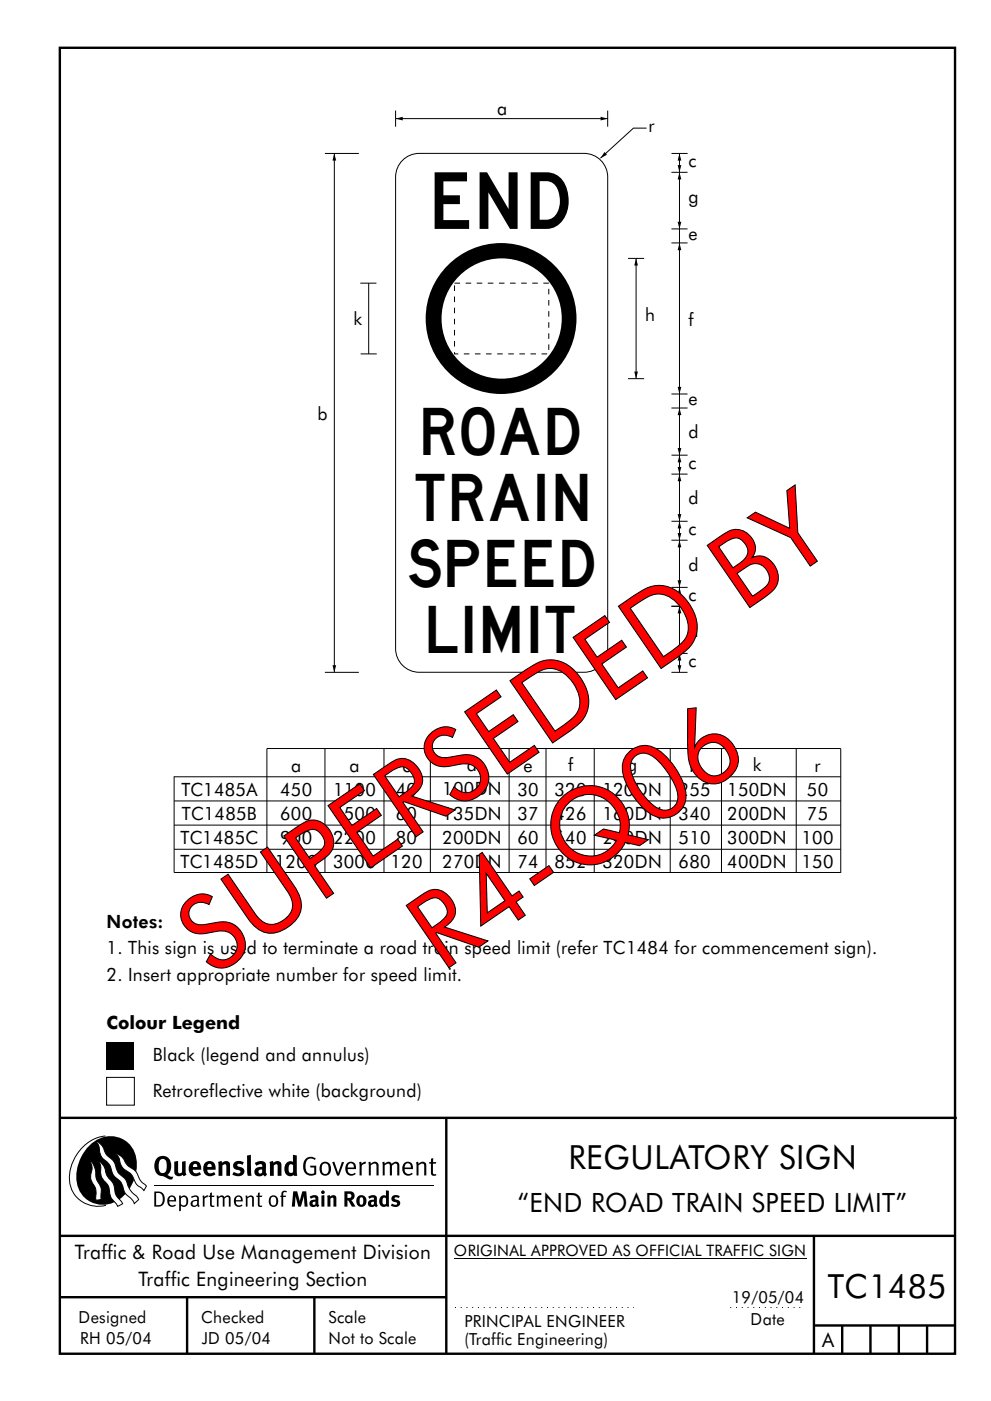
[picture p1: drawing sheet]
<svg xmlns="http://www.w3.org/2000/svg" width="210mm" height="297mm" viewBox="0 0 210 297" stroke-linecap="round" stroke-linejoin="round" font-family="sans-serif">
<g fill="none" stroke="#000" stroke-width=".51">
<path d="M12.7 10.1h189.9v276.9h-189.9zM12.7 237h190.3M94.7 236.9v50.1M12.7 262h190M12.7 275h82M39.7 275v12M66.7 275v12M172.7 262v25M172.7 281h30M178.7 281v6M184.7 281v6M190.7 281v6"/>
<path d="M196.7 281v6"/>
</g>
<path d="M22.4 240.9a9 9 0 0 0-7.4 10.8 6.2 6.2 0 0 0 7.5 3.9M32.7 251.4h59.4M96.3 266.7h74.7" fill="none" stroke="#000" stroke-width=".21"/>
<g fill="#000">
<path d="M19.1 242.7a5.7 5.7 0 0 1 6.5-1.4 5.7 5.7 0 0 1 3.4 5.7 8.6 8.6 0 0 1-6.2 8.4 5.7 5.7 0 0 1-6.5-7.1 9.9 9.9 0 0 1 2.8-5.6z" fill-rule="evenodd"/>
<path d="M37 246.3l.8-.2v2a.46 .46 0 0 0 .2 .7 .46 .46 0 0 0 .6-.3v-2.2l.8-.1v2.3l.2 .6-.6 .3-.2-.3a1.03 1.03 0 0 1-1.2 .2 1.03 1.03 0 0 1-.6-1z" fill-rule="evenodd"/>
<path d="M40.4 246.6a1.64 1.64 0 0 0 0 2.3 1.64 1.64 0 0 0 2.3 .1l-.4-.5a.78 .78 0 0 1-.9 .3 .78 .78 0 0 1-.5-.8h1.8a1.37 1.37 0 0 0-.6-1.6 1.37 1.37 0 0 0-1.7 .2zM41 246.9a.48 .48 0 0 1 .7-.1 .48 .48 0 0 1 .2 .6h-1z" fill-rule="evenodd"/>
<path d="M43.5 246.6a1.65 1.65 0 0 0-.2 2 1.65 1.65 0 0 0 1.9 .7l.5-.3-.3-.5a.78 .78 0 0 1-.9 .3 .78 .78 0 0 1-.5-.8h1.8a1.37 1.37 0 0 0-.6-1.6 1.37 1.37 0 0 0-1.7 .2zM44.1 246.9a.48 .48 0 0 1 .6-.1 .48 .48 0 0 1 .2 .6h-.9z" fill-rule="evenodd"/>
<path d="M46.3 246.4l.7-.3 .1 .4a.95 .95 0 0 1 1-.3 .95 .95 0 0 1 .7 .9v2.2h-.8v-2.3l-.3-.2-.5 .3v2.2h-.8z" fill-rule="evenodd"/>
<path d="M49.7 246.5a1.73 1.73 0 0 1 2-.1l-.2 .6-.6-.2a.42 .42 0 0 0-.6 .3l.2 .2a1.23 1.23 0 0 1 1.4 1 1.47 1.47 0 0 1-2.3 .9l-.3-.1 .3-.6 .7 .3a.47 .47 0 0 0 .7-.3 .87 .87 0 0 0-1-.6l-.4-.2-.1-.4z" fill-rule="evenodd"/>
<path d="M52.4 245l.8-.2 .2 4.5h-.8l-.1-.2z" fill-rule="evenodd"/>
<path d="M54.1 246.6l.3 .6 .3-.2a.62 .62 0 0 1 .9 0v.4a1.21 1.21 0 0 0-1.3 .3 1.21 1.21 0 0 0-.2 1.4 1.19 1.19 0 0 0 1.7 0l.5 .3 .4-.4-.3-.4v-1.3a.96 .96 0 0 0-1.3-1.1zM55 248.1l.6-.1v.6a.43 .43 0 0 1-.6 .1 .43 .43 0 0 1 0-.6z" fill-rule="evenodd"/>
<path d="M57.2 246.4l.7-.3 .1 .4a.95 .95 0 0 1 1-.3 .95 .95 0 0 1 .7 .9v2.2h-.8v-2.3l-.3-.2-.5 .3v2.2h-.8z" fill-rule="evenodd"/>
<path d="M62.2 244.8v1.6a1.29 1.29 0 0 0-1.4 .1 1.29 1.29 0 0 0-.5 1.3 1.24 1.24 0 0 0 .5 1.4 1.24 1.24 0 0 0 1.5-.1l.1 .2h.7l-.1-4.3zM61.5 246.9h.4l.3 .1v1.5l-.3 .2a.48 .48 0 0 1-.6-.5 1.52 1.52 0 0 1 .2-1.3z" fill-rule="evenodd"/>
<path d="M64.9 245.6a1.61 1.61 0 0 1 2.1 .1l-.2 .2a1.17 1.17 0 0 0-1.4-.1 1.17 1.17 0 0 0-.6 1.2 1.42 1.42 0 0 0 1.2 1.9l.7-.2v-1.2h-.8l-.1-.4h1.3v1.9a1.82 1.82 0 0 1-2.2-.1 1.82 1.82 0 0 1-.6-2.1l.2-.7z" fill-rule="evenodd"/>
<path d="M68.2 246.6a1.77 1.77 0 0 0 .4 2.6 1.39 1.39 0 0 0 1.4-.5 1.39 1.39 0 0 0 .2-1.5 1.19 1.19 0 0 0-2-.6zM68.5 246.8a.83 .83 0 0 1 1 .1 .83 .83 0 0 1 .2 1 .75 .75 0 0 1-.6 1 .75 .75 0 0 1-.8-.8v-.9z" fill-rule="evenodd"/>
<path d="M70.5 246.4l.4-.1 .8 2.4 .8-2.3h.5l-1.1 2.8h-.4z" fill-rule="evenodd"/>
<path d="M73.6 246.7a1.74 1.74 0 0 0 .5 2.5h.9l.5-.3-.2-.3a.89 .89 0 0 1-1.1 .2 .89 .89 0 0 1-.4-.9h1.7a1.15 1.15 0 0 0-.4-1.4 1.15 1.15 0 0 0-1.5 .2zM74 246.9a.67 .67 0 0 1 .8-.1 .67 .67 0 0 1 .3 .7h-1.3z" fill-rule="evenodd"/>
<path d="M76.2 246.4l.4-.1 .1 .5 .5-.4 .5-.1-.2 .5a.61 .61 0 0 0-.8 .6v1.8h-.4z" fill-rule="evenodd"/>
<path d="M78.1 246.4l.5-.1 .1 .5a.89 .89 0 0 1 .9-.5 .89 .89 0 0 1 .7 .8v2.1h-.4v-2.1l-.1-.3-.3-.1-.8 .4v2.1h-.4z" fill-rule="evenodd"/>
<path d="M81.1 246.4l.4-.1 .1 .4a.83 .83 0 0 1 .8-.4 .83 .83 0 0 1 .7 .5 .86 .86 0 0 1 .9-.5 .86 .86 0 0 1 .7 .8v2.1h-.4l-.1-2.3a.5 .5 0 0 0-.8 0l-.2 .2v2.1h-.5v-2.2l-.4-.3-.7 .4v2.1h-.4z" fill-rule="evenodd"/>
<path d="M85.7 246.7a1.74 1.74 0 0 0 .5 2.5h.9l.5-.3-.2-.3a.89 .89 0 0 1-1.1 .2 .89 .89 0 0 1-.4-.9h1.7a1.15 1.15 0 0 0-.5-1.4 1.15 1.15 0 0 0-1.4 .2zM86 246.9a.67 .67 0 0 1 .9-.1 .67 .67 0 0 1 .3 .7h-1.3z" fill-rule="evenodd"/>
<path d="M88.3 246.4l.4-.1 .1 .5a.89 .89 0 0 1 .9-.5 .89 .89 0 0 1 .7 .8v2.1h-.4v-2.1l-.1-.3-.3-.1-.8 .4v2.1h-.4z" fill-rule="evenodd"/>
<path d="M91.5 245.7l.4-.2v.9h.7l-.2 .3h-.5v2.1l.1 .1h.5l.1 .3a.71 .71 0 0 1-1.2-.5v-2h-.3v-.3h.3z" fill-rule="evenodd"/>
</g>
<path d="M24.4 244.6a3.1 3.1 0 0 1 2.3 2.1l.8 .8a3.2 3.2 0 0 1 2 2.3l.4 .7 1.2 1-.6 .9-.2-.3a3.5 3.5 0 0 1-1.9-2 3.8 3.8 0 0 0-2.1-2.2 3.5 3.5 0 0 1-1-2.3zM20.4 242a3.4 3.4 0 0 1 1.9 2.4l.7 .9a3.3 3.3 0 0 1 1.7 2.5 4.4 4.4 0 0 0 1.7 2l.3 .3a6.1 6.1 0 0 0 2.5 3.7l.2 .5-.9 .9a6.1 6.1 0 0 0-1.9-2.2l-.4-.7a3.6 3.6 0 0 0-1.9-2.8l-.6-1.1a3.6 3.6 0 0 0-1.9-2.8 3.7 3.7 0 0 1-.8-2.4zM21 246.2a3.4 3.4 0 0 1 1.5 2.7l.6 .9a3.8 3.8 0 0 1 1.4 3.1l.3 .8 1.2 1.5-1 .6-.5-.8a3.2 3.2 0 0 1-1.3-2.8 4.3 4.3 0 0 0-1.4-2.2 4.7 4.7 0 0 1-.5-2.9zM19.2 246.1a5.1 5.1 0 0 1 1.2 3.7l.3 .7a3.1 3.1 0 0 1 .7 3l.1 .8-1.1 .2-.1-.8a3.5 3.5 0 0 0-.9-3.2 3.6 3.6 0 0 1 .1-2.6z" fill-rule="evenodd" fill="#fff" stroke="#000" stroke-width=".21"/>
<g fill="#000">
<path d="M22.6 220.9h5.9v5.8h-5.9z"/>
<path d="M33.1 252.9v2.6a1.12 1.12 0 0 0 1.2-.3 1.12 1.12 0 0 0 .2-1.1l-.1-.6-.3-.4zM32.7 252.6h1.1a1.67 1.67 0 0 1 1.2 1.7 1.67 1.67 0 0 1-1.3 1.5h-1zM36.1 253.9l-.2 .6h1.1a.55 .55 0 0 0-.3-.7 .55 .55 0 0 0-.6 .1zM35.8 253.8a.95 .95 0 0 1 1.2-.2 .95 .95 0 0 1 .4 1.1h-1.5a.72 .72 0 0 0 .4 .8 .72 .72 0 0 0 .9-.1l.1 .2a1.15 1.15 0 0 1-1.5 0 1.15 1.15 0 0 1-.2-1.5zM38.4 254.1v1.2a.7 .7 0 0 0 .9 .1 .7 .7 0 0 0 .2-.9 .61 .61 0 0 0-.4-.7 .61 .61 0 0 0-.7 .3zM38 253.5l.3-.1 .1 .4a.95 .95 0 0 1 1.2-.1 .95 .95 0 0 1 .3 1.1 .92 .92 0 0 1-.5 1 .92 .92 0 0 1-1-.2v1.1l-.4 .1zM40.9 254.9a.5 .5 0 0 0 .2 .7 .5 .5 0 0 0 .7-.3v-.7zM40.5 253.8a1 1 0 0 1 1.7 .2v1.4l.2 .3-.2 .2-.3-.3a.78 .78 0 0 1-1.4-.1 .78 .78 0 0 1 .8-1.1h.5a.58 .58 0 0 0-.3-.7 .58 .58 0 0 0-.7 .3zM43 253.5l.3-.1 .1 .4 .3-.3h.5l-.2 .3a.52 .52 0 0 0-.6 .6v1.4h-.4zM44.6 252.9l.4-.1-.1 .7h.6l-.1 .3h-.5v1.5a.35 .35 0 0 0 .6 .3v.2a.57 .57 0 0 1-.6 .1 .57 .57 0 0 1-.3-.5v-1.6h-.3v-.3h.3zM45.9 253.5l.4-.1 .1 .4 .2-.2a.64 .64 0 0 1 1 .2 .7 .7 0 0 1 .8-.4 .7 .7 0 0 1 .5 .7v1.7h-.4v-1.7l-.2-.3-.7 .3v1.7h-.3v-1.6a.38 .38 0 0 0-.3-.5 .38 .38 0 0 0-.5 .3l-.1 .1v1.7h-.4zM50.2 253.9l-.2 .6h1.1a.55 .55 0 0 0-.2-.7 .55 .55 0 0 0-.7 .1zM49.9 253.8a.95 .95 0 0 1 1.2-.2 .95 .95 0 0 1 .4 1.1h-1.5a.72 .72 0 0 0 .4 .8 .72 .72 0 0 0 .9-.1l.1 .2a1.15 1.15 0 0 1-1.5 0 1.15 1.15 0 0 1-.2-1.5zM52.1 253.5l.3-.1 .1 .4a.72 .72 0 0 1 .8-.4 .72 .72 0 0 1 .6 .7v1.7h-.4v-1.5a.45 .45 0 0 0-.3-.6 .45 .45 0 0 0-.5 .3l-.2 .1v1.7h-.3zM54.7 252.9l.4-.1v.7h.6l-.1 .3h-.5v1.5a.35 .35 0 0 0 .5 .3v.2a.57 .57 0 0 1-.6 .1 .57 .57 0 0 1-.3-.5v-1.6h-.3v-.3h.3zM57.6 253.9l-.2 .7a.65 .65 0 0 0 .3 .9 .65 .65 0 0 0 .8-.3l.1-.1a.93 .93 0 0 0-.7-1.4zM57.3 253.8a1.12 1.12 0 0 1 1.4 0 1.12 1.12 0 0 1 .2 1.4 1.01 1.01 0 0 1-1.2 .7 1.01 1.01 0 0 1-.7-1.2zM59.9 252.6l.5-.2 .5 .2-.2 .2-.3-.1-.3 .2v.6h.6l-.1 .3h-.5v2h-.4v-2h-.2v-.3h.2zM62.2 252.6l-.3 3.2h.7l.1-2.2 .6 2.2h.5l.7-2.2 .1 2.2h.7l-.3-3.2h-.9l-.5 2.1-.5-2.1zM65.7 253.7l.3 .5a.51 .51 0 0 1 .5-.3 .51 .51 0 0 1 .4 .4v.1a.88 .88 0 0 0-1.1 .3 .88 .88 0 0 0 .2 1.1 .9 .9 0 0 0 1.1-.1l.3 .3 .4-.4-.3-.3v-1.1a.87 .87 0 0 0-.4-.8 .87 .87 0 0 0-1 .1zM66.4 254.9l.5-.1v.5l-.1 .1h-.3l-.2-.1zM68.2 253.5v2.3h.6v-2.4zM68.1 252.8a.4 .4 0 0 0 .8 0 .4 .4 0 0 0-.8 0zM69.4 253.5l.1 2.3h.6v-1.7a.33 .33 0 0 1 .4-.2 .33 .33 0 0 1 .2 .4v1.5h.7v-1.7a.75 .75 0 0 0-.6-.7 .75 .75 0 0 0-.8 .3v-.3zM73.1 252.6v3.2h.6v-1.3l.3 .2 .7 1.1h.7l-.9-1.4a.94 .94 0 0 0 .7-1 .94 .94 0 0 0-.9-.8zM73.7 253.1a.51 .51 0 0 1 .7 .1 .51 .51 0 0 1-.1 .8h-.6zM75.9 253.7a1.19 1.19 0 0 0-.1 1.8 1.19 1.19 0 0 0 1.7-.1 1.19 1.19 0 0 0 0-1.6 1.19 1.19 0 0 0-1.6-.1zM76.5 253.9h.2a.99 .99 0 0 1 0 1.5 1.06 1.06 0 0 1-.2-1.5zM78.1 253.7l.3 .5a.51 .51 0 0 1 .5-.3 .51 .51 0 0 1 .4 .4v.1a.88 .88 0 0 0-1.1 .3 .88 .88 0 0 0 .2 1.1 .9 .9 0 0 0 1.1-.1l.3 .3 .4-.4-.2-.3v-1.1a.87 .87 0 0 0-.5-.8 .87 .87 0 0 0-1 .1zM78.9 254.9l.4-.1v.5l-.1 .1h-.3l-.2-.1zM81.9 252.4v1.2a1.2 1.2 0 0 0-1.4 .5 1.2 1.2 0 0 0 .2 1.5l.5 .3 .8-.2v.1h.6l-.1-3.3zM81.4 254l.5 .1-.1 1.2a.46 .46 0 0 1-.5 0 .46 .46 0 0 1-.2-.6zM83.3 253.6a.79 .79 0 0 0-.2 1 .79 .79 0 0 0 1 .3 .33 .33 0 0 1 0 .5 .33 .33 0 0 1-.5 0l-.5-.2-.2 .4a1.15 1.15 0 0 0 1.2 .3 1.15 1.15 0 0 0 .8-1 1.49 1.49 0 0 0-1.2-.7 .4 .4 0 0 1 .3-.4 .4 .4 0 0 1 .4 .1l.2 .1 .2-.4a1.47 1.47 0 0 0-1.5 0z" fill-rule="evenodd"/>
<path d="M33.4 245.5a2.51 2.51 0 0 0 .4 3.7l.8 .2a2.78 2.78 0 0 0 2 .6l.2-.5h-.6l-.7-.4a2.56 2.56 0 0 0 0-3.8 1.83 1.83 0 0 0-2.1 .2zM34 245.9a.87 .87 0 0 1 1 0 .87 .87 0 0 1 .4 .9v.4a1.17 1.17 0 0 1-.9 1.5h-.3a2.38 2.38 0 0 1-.2-2.8z" fill-rule="evenodd"/>
</g>
<path d="M96.5 277.2h38M154.9 277.2h15.8" fill="none" stroke="#000" stroke-width=".21" stroke-dasharray=".2 1" stroke-linecap="butt"/>
<path d="M22.6 228.4h5.9v5.9h-5.9z" fill-rule="evenodd" fill="#fff" stroke="#000" stroke-width=".21"/>
<g fill="none" stroke="#000" stroke-width=".21">
<path d="M85.7 33.7a5 5 0 0 1 3.2-1.2h35a5 5 0 0 1 5 5v100a5 5 0 0 1-5 5h-35a5 5 0 0 1-5-5v-100a5 5 0 0 1 1.8-3.8zM56.6 158.7h121.8M56.6 158.7v26.4M68.9 158.7v26.4M81.5 158.7v26.4M91.3 158.7v26.4M108 158.7v26.4M115.8 158.7v26.4M126.1 158.7v26.4M142.2 158.7v26.4M153.1 158.7v26.4M168.9 158.7v26.4"/>
<path d="M178.4 158.7v26.4M36.9 164.6v20.4h141.5M36.9 174.9h141.5M36.9 164.7h141.5M36.9 169.8h141.5M36.9 180.1h141.5"/>
</g>
<circle cx="106.3" cy="67.5" r="16" fill="#000"/>
<circle cx="106.4" cy="67.5" r="12.7" fill="#fff"/>
<path d="M96.4 60h20v15h-20z" fill="none" stroke="#000" stroke-width=".21" stroke-dasharray="1.2 1.2" stroke-linecap="butt"/>
<g fill="none" stroke="#000" stroke-width=".21">
<path d="M68.9 32.5h7.2M70.9 32.5v110M83.9 23.4v3.5M83.9 25.1h45M128.9 23.4v3.5M137.2 27.2h-2.8l-7 6.3M142.5 36.5h3.4M142.5 32.5h3.4M144.2 32.5v110M133.2 54.8h3.5M135 54.8v25.5M142.5 51.5h3.4"/>
<path d="M142.5 48.5h3.4M76.4 60h3.5M76.5 75h3.4M78.2 60v15M133.2 80.3h3.5M142.5 86.5h3.4M142.5 83.5h3.4M142.5 96.5h3.4M142.5 114.5h3.4M142.5 100.5h3.4M142.5 110.5h3.4M142.5 128.5h3.4"/>
<path d="M142.5 138.5h3.4M142.5 124.5h3.4M68.9 142.5h7.2M142.5 142.5h3.4"/>
</g>
<g fill="#000">
<path d="M70.9 32.5l.4 1.5h-.8l.4-1.5 .4 1.5z" fill-rule="evenodd"/>
<path d="M83.9 25.1l1.6-.3v.7z" fill-rule="evenodd"/>
<path d="M127.4 24.8l1.5 .3-1.5 .4 1.5-.4-1.5 .4z" fill-rule="evenodd"/>
<path d="M128.3 32.2l.5 .6-1.4 .7z" fill-rule="evenodd"/>
<path d="M144.2 32.5l.4 1.5h-.8l.4-1.5 .4 1.5z" fill-rule="evenodd"/>
<path d="M143.8 35h.8l-.4 1.5 .4-1.5-.4 1.5z" fill-rule="evenodd"/>
<path d="M144.2 36.5l.4 1.5h-.8l.4-1.5 .4 1.5z" fill-rule="evenodd"/>
<path d="M135 54.8l.3 1.5h-.7l.4-1.5 .3 1.5z" fill-rule="evenodd"/>
<path d="M144.2 51.5l.4 1.5h-.8l.4-1.5 .4 1.5z" fill-rule="evenodd"/>
<path d="M143.8 47h.8l-.4 1.5 .4-1.5-.4 1.5z" fill-rule="evenodd"/>
<path d="M134.6 78.8h.7l-.3 1.5 .3-1.5-.3 1.5z" fill-rule="evenodd"/>
<path d="M144.2 96.5l.4 1.5h-.8l.4-1.5 .4 1.5z" fill-rule="evenodd"/>
<path d="M143.8 99h.8l-.4 1.5 .4-1.5-.4 1.5z" fill-rule="evenodd"/>
<path d="M144.2 86.5l.4 1.5h-.8l.4-1.5 .4 1.5z" fill-rule="evenodd"/>
<path d="M143.8 95h.8l-.4 1.5 .4-1.5-.4 1.5z" fill-rule="evenodd"/>
<path d="M143.8 82h.8l-.4 1.5 .4-1.5-.4 1.5z" fill-rule="evenodd"/>
<path d="M144.2 114.5l.4 1.5h-.8l.4-1.5 .4 1.5z" fill-rule="evenodd"/>
<path d="M144.2 110.5l.4 1.5h-.8l.4-1.5 .4 1.5z" fill-rule="evenodd"/>
<path d="M143.8 113h.8l-.4 1.5 .4-1.5-.4 1.5z" fill-rule="evenodd"/>
<path d="M144.2 100.5l.4 1.5h-.8l.4-1.5 .4 1.5z" fill-rule="evenodd"/>
<path d="M143.8 109h.8l-.4 1.5 .4-1.5-.4 1.5z" fill-rule="evenodd"/>
<path d="M144.2 128.5l.4 1.5h-.8l.4-1.5 .4 1.5z" fill-rule="evenodd"/>
<path d="M143.8 137h.8l-.4 1.5 .4-1.5-.4 1.5z" fill-rule="evenodd"/>
<path d="M144.2 124.5l.4 1.5h-.8l.4-1.5 .4 1.5z" fill-rule="evenodd"/>
<path d="M143.8 127h.8l-.4 1.5 .4-1.5-.4 1.5z" fill-rule="evenodd"/>
<path d="M143.8 123h.8l-.4 1.5 .4-1.5-.4 1.5z" fill-rule="evenodd"/>
<path d="M70.5 141h.8l-.4 1.5 .4-1.5-.4 1.5z" fill-rule="evenodd"/>
<path d="M144.2 138.5l.4 1.5h-.8l.4-1.5 .4 1.5z" fill-rule="evenodd"/>
<path d="M143.8 141h.8l-.4 1.5 .4-1.5-.4 1.5z" fill-rule="evenodd"/>
</g>
<g font-size="22.4">
<text x="44.9" y="207.1" transform="rotate(-34 44.9 207.1)">SUPERSEDED BY</text>
<text x="93.7" y="206.2" transform="rotate(-34 93.7 206.2)">R4-Q06</text>
</g>
<text font-size="12" x="92.2" y="48.5">END</text>
<g font-size="10">
<text x="89.9" y="96.5">ROAD</text>
<text x="88.2" y="110.5">TRAIN</text>
<text x="86.8" y="124.5">SPEED</text>
<text x="91" y="138.5">LIMIT</text>
</g>
<g font-size="7.1">
<text x="120.6" y="247.9">REGULATORY SIGN</text>
<text x="175.6" y="275.3">TC1485</text>
</g>
<text font-size="5.6" x="109.9" y="256.9">“END ROAD TRAIN SPEED LIMIT”</text>
<g font-size="4.2">
<text x="15.9" y="267">Traffic &amp; Road Use Management Division</text>
<text x="29.4" y="272.6">Traffic Engineering Section</text>
<text x="174.4" y="285.6">A</text>
</g>
<g font-size="3.9">
<text x="105.5" y="24.3">a</text>
<text x="137.6" y="28.1">r</text>
<text x="146.1" y="35.4">c</text>
<text x="146.1" y="43">g</text>
<text x="146.1" y="50.9">e</text>
<text x="75" y="69">k</text>
<text x="136.9" y="68">h</text>
<text x="146.1" y="69">f</text>
<text x="67.4" y="89">b</text>
<text x="146.1" y="85.9">e</text>
<text x="146.1" y="92.9">d</text>
<text x="146.1" y="99.4">c</text>
<text x="146.1" y="107">d</text>
<text x="146.1" y="113.4">c</text>
<text x="146.1" y="121">d</text>
<text x="146.1" y="127.4">c</text>
<text x="146.1" y="135">d</text>
<text x="146.1" y="141.4">c</text>
<text x="61.8" y="163.6">a</text>
<text x="74.1" y="163.6">a</text>
<text x="85.4" y="163.6">c</text>
<text x="99.1" y="163.5">d</text>
<text x="111.1" y="163.6">e</text>
<text x="120.5" y="163.5">f</text>
<text x="133" y="163.5">g</text>
<text x="146.3" y="163.6">h</text>
<text x="159.7" y="163.5">k</text>
<text x="172.8" y="163.6">r</text>
<text x="38.5" y="168.8">TC1485A</text>
<text x="38.6" y="173.9">TC1485B</text>
<text x="59.4" y="168.7">450</text>
<text x="59.4" y="173.8">600</text>
<text x="70.7" y="173.8">1500</text>
<text x="70.7" y="168.7">1100</text>
<text x="84" y="168.7">40</text>
<text x="84" y="173.8">60</text>
<text x="93.8" y="168.7">100DN</text>
<text x="93.8" y="173.8">135DN</text>
<text x="109.8" y="168.7">30</text>
<text x="109.8" y="173.8">37</text>
<text x="117.6" y="173.8">426</text>
<text x="117.6" y="168.7">320</text>
<text x="127.8" y="168.7">120DN</text>
<text x="127.8" y="173.8">160DN</text>
<text x="144" y="173.8">340</text>
<text x="144" y="168.7">255</text>
<text x="154.3" y="173.8">200DN</text>
<text x="154.3" y="168.7">150DN</text>
<text x="171.2" y="168.7">50</text>
<text x="171.2" y="173.8">75</text>
<text x="38.3" y="179">TC1485C</text>
<text x="59.4" y="178.9">900</text>
<text x="70.7" y="178.9">2200</text>
<text x="84" y="178.9">80</text>
<text x="93.8" y="178.9">200DN</text>
<text x="109.8" y="178.9">60</text>
<text x="117.6" y="178.9">640</text>
<text x="127.8" y="178.9">240DN</text>
<text x="144" y="178.9">510</text>
<text x="154.3" y="178.9">300DN</text>
<text x="170.1" y="178.9">100</text>
<text x="38.3" y="184.1">TC1485D</text>
<text x="58.3" y="184.1">1200</text>
<text x="70.7" y="184.1">3000</text>
<text x="82.8" y="184.1">120</text>
<text x="93.8" y="184">270DN</text>
<text x="109.8" y="184.1">74</text>
<text x="117.6" y="184">852</text>
<text x="127.8" y="184">320DN</text>
<text x="144" y="184.1">680</text>
<text x="154.3" y="184">400DN</text>
<text x="170.1" y="184.1">150</text>
<text x="22.6" y="196.8">Notes:</text>
<text x="22.6" y="202.4">1. This sign is used to terminate a road train speed limit (refer TC1484 for commencement sign).</text>
<text x="22.6" y="208">2. Insert appropriate number for speed limit.</text>
<text x="22.6" y="218.2">Colour Legend</text>
<text x="32.4" y="225">Black (legend and annulus)</text>
<text x="32.4" y="232.6">Retroreflective white (background)</text>
</g>
<g font-size="3.5">
<text x="16.7" y="280.5">Designed</text>
<text x="42.7" y="280.5">Checked</text>
<text x="69.7" y="280.5">Scale</text>
<text x="98.5" y="281.4">PRINCIPAL ENGINEER</text>
<text x="155.3" y="276.3">19/05/04</text>
<text x="159.3" y="281">Date</text>
<text x="17" y="284.9">RH 05/04</text>
<text x="42.8" y="284.9">JD 05/04</text>
<text x="69.7" y="285">Not to Scale</text>
<text x="98.5" y="285.1">(Traffic Engineering)</text>
</g>
<text font-size="3.4" x="96.3" y="266.3">ORIGINAL APPROVED AS OFFICIAL TRAFFIC SIGN</text>
</svg>
